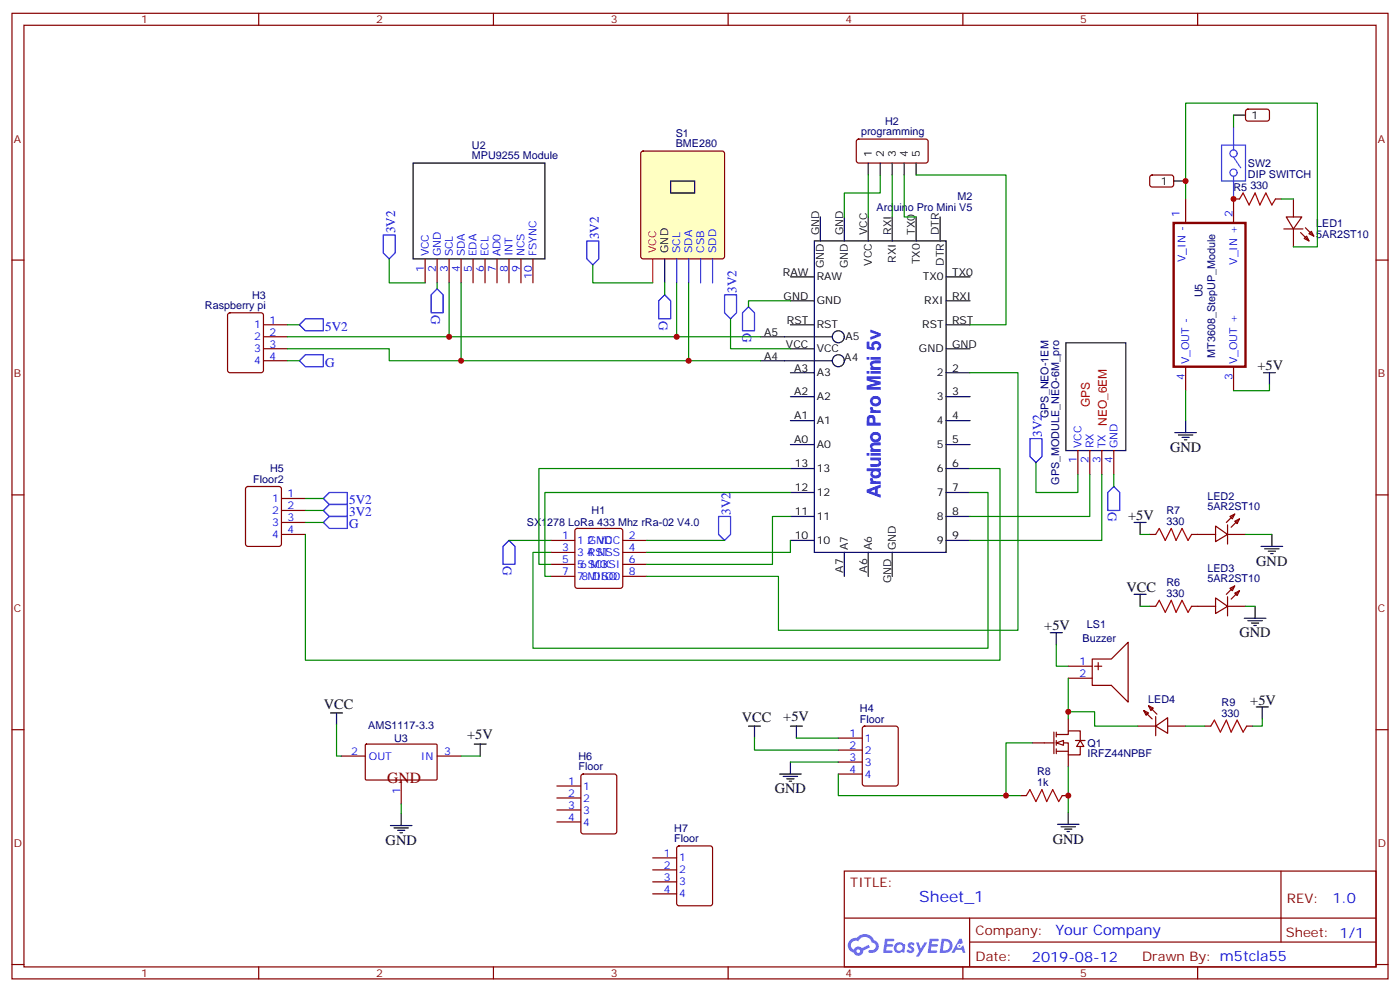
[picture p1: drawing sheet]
<svg xmlns="http://www.w3.org/2000/svg" width="412mm" height="292mm" viewBox="0 0 412 292" stroke-linecap="round" stroke-linejoin="round" font-family="sans-serif">
<g fill="none" stroke="#870000" stroke-width=".35">
<path d="M3.5 3.9h405.4v284.4h-405.4zM7.1 7.4h398.2v277.3h-398.2zM76.2 3.9v3.5M145.3 3.9v3.5M214.5 3.9v3.5M283.6 3.9v3.5M352.8 3.9v3.5M3.5 76.6h3.6M405.3 76.6h3.6M3.5 145.7h3.6M405.3 145.7h3.6M3.5 214.9h3.6"/>
<path d="M405.3 214.9h3.6M248.7 256.5h156.6v28.2h-156.6zM377.3 256.5v20.9M248.7 270.4h156.5M285.6 277.4h119.6M285.6 270.4v14.1M3.5 284h3.6M76.2 284.7v3.6M145.3 284.7v3.6M214.5 284.7v3.6M283.6 284.7v3.6M352.8 284.7v3.6"/>
<path d="M405.3 284h3.6"/>
</g>
<g fill="#5487ff">
<path d="M267.7 277.7a1.22 1.22 0 0 1 1.7 .2l-.4 .6a.47 .47 0 0 0-.3-.4 .47 .47 0 0 0-.5 .2l.1 .2a1.14 1.14 0 0 1 .8 1.8 1.14 1.14 0 0 1-1.9 0l-.2-.2 .5-.6 .7 .5a.29 .29 0 0 0 .3-.3 .29 .29 0 0 0-.2-.3 1.04 1.04 0 0 1-.6-1.7z"/>
<path d="M260.7 276.4h2.4l.3 .2-.2 .5-1.8 .1-.1 .8h1.5l.3 .4-.3 .4h-1.6l-.2 1.1h1.7l.2 .3-.2 .3-2.6 .1z"/>
<path d="M273.8 276.4h2.4l.3 .2-.1 .5-1.8 .1-.2 .8h1.6l.3 .4-.4 .4h-1.6l-.1 1.1h1.7l.2 .3-.2 .3-2.6 .1z"/>
<path d="M282.6 276.4h.7l.3 1.3-.6 .3a.69 .69 0 0 0-1 .3 .69 .69 0 0 0 .4 .9 .69 .69 0 0 0 .9-.6l.5-.2 .6 2.2h-.8l-.2-.9h-1.8l-.5 .9h-.8z"/>
<path d="M269.8 277.5h.8l.6 1.8 1.1-1.8h.9l-2.6 4.2h-.8l.9-1.5z"/>
<path d="M277.4 276.4l-.6 4.2h1.3a2.11 2.11 0 0 0 2.5-2.1 2.11 2.11 0 0 0-2.5-2.1zM278.1 277.2a1.39 1.39 0 0 1 1.7 1.4 1.39 1.39 0 0 1-1.8 1.3h-.3z"/>
<path d="M263.7 278.1a1.54 1.54 0 0 0-.1 2.1 1.54 1.54 0 0 0 2.2 .1l.6 .3 .3-2.3-.2-.3h-.4a1.49 1.49 0 0 0-2.4 .1zM264 279.1a.94 .94 0 0 1 1.8 0 .94 .94 0 0 1-1.8 0z"/>
<path d="M250.4 276.8a2.18 2.18 0 0 0 1.1 3.7 1.44 1.44 0 0 0 1.6 .9 1.44 1.44 0 0 0 1.2-1.4l2-1-.5-.8-1.9 1a1.47 1.47 0 0 0-2.4 .4 1.39 1.39 0 0 1-.7-1.9 1.39 1.39 0 0 1 2-.5 2.12 2.12 0 0 1 2.2-1.3 2.12 2.12 0 0 1 1.9 1.7 1.14 1.14 0 0 1 1.1 1.4 1.14 1.14 0 0 1-1.7 .7 .43 .43 0 0 0-.5 .4 .43 .43 0 0 0 .4 .5 1.98 1.98 0 0 0 2.5-1.2 1.98 1.98 0 0 0-1.2-2.6 3.1 3.1 0 0 0-5.3-.6l-.9 .1zM252.3 280.1a.55 .55 0 0 1 1.1 0 .55 .55 0 0 1-1.1 0z"/>
<circle cx="282.6" cy="278.5" r=".26"/>
</g>
<g fill="none" stroke="#000" stroke-width=".35">
<path d="M239.9 70.9h38.8v91.8h-38.8zM241.7 63.9v7M248.7 63.9v7M255.8 63.9v7M262.8 63.9v7M269.9 63.9v7M276.9 63.9v7M224 99.2h21.2M232.8 81.5h7.1M232.8 88.6h7.1M232.8 95.6h7.1M278.7 81.5h7.1"/>
<path d="M278.7 88.6h7.1M278.7 95.6h7.1M224 106.2h21.2M232.8 102.7h7.1M232.8 109.7h7.1M232.8 116.8h7.1M278.7 102.7h7.1M278.7 109.7h7.1M278.7 116.8h7.1M232.8 123.9h7.1M232.8 130.9h7.1M232.8 138h7.1"/>
<path d="M278.7 123.9h7.1M278.7 130.9h7.1M278.7 138h7.1M232.8 145h7.1M232.8 152.1h7.1M232.8 159.1h7.1M278.7 145h7.1M278.7 152.1h7.1M278.7 159.1h7.1M248.7 162.7v7M255.8 162.7v7M262.8 162.7v7"/>
<circle cx="246.9" cy="99.2" r="1.76"/>
<circle cx="246.9" cy="106.2" r="1.76"/>
</g>
<path d="M189 44.7l.4-.2h23.3l.5 .2 .2 .5v30.3l-.2 .5-.5 .2h-23.3l-.5-.2-.2-.5v-30.3z" fill="#ffffc2" stroke="#870000" stroke-width=".35"/>
<path d="M363.4 33.9h3.5M197.6 53.3h7v3.5h-7zM345.7 53.3h3.5M195.8 76.2v7.1" fill="none" stroke="#000" stroke-width=".35"/>
<path d="M192.3 76.2v7.1" fill="none" stroke="#f00" stroke-width=".35"/>
<path d="M199.3 76.2v7.1M202.8 76.2v7.1M206.4 76.2v7.1M209.9 76.2v7.1" fill="none" stroke="#00f" stroke-width=".35"/>
<g fill="none" stroke="#870000" stroke-width=".35">
<path d="M367.1 32.3l.5-.2 5.9 .1 .4 .6v2.4l-.7 .5-5.9-.1-.4-.6v-2.2zM338.9 51.7l.5-.2 5.9 .1 .4 .6v2.4l-.7 .5-5.9-.1-.4-.6v-2.2zM349.2 58.6v7.1M365.1 58.6h-1.7v7.1M375.7 58.6h1.8M381 58.6v5.3M378.2 67.4h5.6M378.9 63.9h4.6l-2.5 3.5zM381 67.4v5.3M383.1 68.5l2.5 2.4M384.2 70.2l.7-.7 .7 1.4zM384.5 67.1l2.5 2.4"/>
<path d="M385.6 68.8l.7-.7 .7 1.4zM349.2 108v7M363.4 108v7M162.3 159.1h7M169.6 155.8l.4-.2h12.7l.5 .2 .2 .5v16.2l-.2 .5-.5 .2h-12.7l-.5-.2-.2-.5v-16.2zM183.4 159.1h7.1M338.7 157.4h1.7M351 157.4h7.1M358.1 154.9l3.5 2.5-3.5 2.1zM361.6 154.6v5.6M361.6 157.4h5.3M362.3 152.1l1.4-.7-.7 1.4z"/>
<path d="M363.7 153.5l1.4-.7-.7 1.4zM363.7 151.4l-2.5 2.4M365.1 152.8l-2.4 2.5M162.3 162.7h7M162.3 166.2h7M162.3 169.7h7M183.4 162.7h7.1M183.4 166.2h7.1M183.4 169.7h7.1M338.7 178.5h1.7M351 178.5h7.1M358.1 176.1l3.5 2.4-3.5 2.2z"/>
<path d="M361.6 175.7v5.7M361.6 178.5h5.3M362.3 173.2l1.4-.7-.7 1.5zM363.7 174.7l1.4-.7-.7 1.4zM363.7 172.5l-2.5 2.5M365.1 174l-2.4 2.4M314.7 196.2h7M314.7 199.7h7M321.7 194.1h5.7l4.9-5v17.7l-4.9-5h-5.7zM322.4 196.2h2.2M323.5 195.1v2.1M307.6 218.8h2.8"/>
<path d="M310.4 215.6v6.3M311.1 216.3h3.6v-1.1h3.5v2.9M311.1 218.8h3.6v3.5h3.5v-2.5M311.1 215.6v1.4M311.1 218.1v1.4M316.8 218.1h2.8M335.1 213.8h5.3M336.9 209.2l1.4 .7-.7 .7zM336.9 209.2l2.5 2.5M338.3 207.8l1.4 .7-.7 .7zM338.3 207.8l2.5 2.5M340.4 213.8l3.6-2.5v4.6z"/>
<path d="M340.4 211v5.6M344 213.8h5.2M354.9 213.8h1.8M367.2 213.8h1.8M300.6 234.3h1.7M311.1 221.2h3.6M311.1 220.5v1.4M312.9 234.3h1.8"/>
</g>
<path d="M345.7 65.7h21.2v42.3h-21.2z" fill="none" stroke="#900" stroke-width=".71"/>
<g fill="none" stroke="#06f" stroke-width=".35">
<path d="M363.4 37.4v6.7M359.8 42.7h7.1v10.6h-7.1zM363.4 46.2l2.1 3.2M363.4 51.9v6.7"/>
<circle cx="363.4" cy="45.2" r="1.06"/>
<circle cx="363.4" cy="50.8" r="1.06"/>
</g>
<path d="M365.1 58.6l1.1-1.8 1.7 3.6 1.8-3.6 1.4 3.6 1.8-3.6 1.7 3.6 1.1-1.8M340.4 157.4l1.1-1.8 1.8 3.5 1.7-3.5 1.4 3.5 1.8-3.5 1.8 3.5 1-1.7M340.4 178.5l1.1-1.7 1.8 3.5 1.7-3.5 1.4 3.5 1.8-3.5 1.8 3.5 1-1.8M356.7 213.8l1-1.7 1.8 3.5 1.7-3.5 1.5 3.5 1.7-3.5 1.8 3.5 1-1.8M302.3 234.3l1.1-1.8 1.8 3.5 1.7-3.5 1.4 3.5 1.8-3.5 1.8 3.5 1-1.7" fill="none" stroke="#a10000" stroke-width=".35"/>
<g fill="#fff" stroke="#870000" stroke-width=".35">
<path d="M311.1 218.8l2.2-.7v1.4z"/>
<path d="M318.2 218.1l1.1 1.7h-2.2z"/>
</g>
<g fill="none" stroke="#870000" stroke-width=".35">
<path d="M252.5 41.2l.4-.2h20.1l.4 .7-.1 5.9-.6 .4-20-.1-.5-.6v-5.6zM125.2 76.2v7.1M128.8 76.2v7.1M132.3 76.2v7.1M135.8 76.2v7.1M139.3 76.2v7.1M142.9 76.2v7.1M146.4 76.2v7.1M149.9 76.2v7.1M153.5 76.2v7.1M157 76.2v7.1M67.3 92.3l.4-.2h9.2l.7 .4v16.5l-.5 .7h-9.4l-.6-.4-.1-16.5z"/>
<path d="M77.6 95.6h7.1M77.6 99.2h7.1M77.6 102.7h7.1M77.6 106.2h7.1M317.5 132.7v7M321 132.7v7M324.6 132.7v7M328.1 132.7v7M72.6 143.5l.4-.2h9.2l.6 .4 .1 16.5-.5 .6-9.4 .1-.6-.5-.1-16.4zM82.9 146.8h7.1M82.9 150.3h7.1M82.9 153.8h7.1"/>
<path d="M82.9 157.4h7.1M107.7 219.3l.2-.2 20.7 .1 .2 .3-.1 10-.3 .2-20.6-.1-.2-.3zM246.9 217.3h7.1M254.2 214l.5-.2h9.2l.6 .4 .1 16.6-.5 .6-9.4 .1-.6-.5-.1-16.5zM304.1 218.8h3.5M314.7 211.7v3.5M100.5 222.6h7.1M118.2 229.7v7M128.8 222.6h7M164 231.5h7.1M164 235h7.1M164 238.5h7.1"/>
<path d="M171.3 228.1l.5-.2h9.2l.6 .5 .1 16.5-.5 .6-9.4 .1-.6-.5-.1-16.5zM246.9 220.9h7.1M246.9 224.4h7.1M246.9 227.9h7.1M314.7 222.3v3.5M164 242h7.1M192.3 252.6h7M192.3 256.2h7M192.3 259.7h7M199.6 249.3l.4-.2h9.2l.6 .4 .1 16.5-.5 .7h-9.4l-.6-.4-.1-16.5zM192.3 263.2h7"/>
</g>
<g fill="none" stroke="#000" stroke-width=".35">
<path d="M121.7 48h38.8v28.2h-38.8zM255.8 48v3.5M259.3 48v3.5M262.8 48v3.5M266.3 48v3.5M269.9 48v3.5M314 100.9h17.6v31.8h-17.6zM372.2 109.7h3.5M373.9 109.7v3.6M346.1 127.4h6.3M347.1 128.1h4.3M348.2 128.8h2.1"/>
<path d="M348.9 129.5h.7M349.2 123.9v3.5M334.1 153.8h3.5M335.8 153.8v3.6M374.6 157.4v3.5M334.1 175h3.5M335.8 175v3.5M369.7 178.5v3.6M371.5 160.9h6.3M372.5 161.6h4.3M373.6 162.3h2.1M374.3 163h.7"/>
<path d="M309.4 186.3h3.5M311.1 186.3v3.5M366.5 182.1h6.4M367.6 182.8h4.2M368.7 183.5h2.1M369.4 184.2h.7M97.4 209.9h3.5M99.1 209.9v3.6M139.7 219.1h3.5M141.5 219.1v3.5M220.5 213.8h3.5M222.2 213.8v3.5"/>
<path d="M232.8 213.8h3.6M234.6 213.8v3.5M370.1 208.2h3.5M371.8 208.2v3.5M118.2 239.6v3.5M229.7 227.9h6.3M230.7 228.6h4.2M231.8 229.3h2.1M232.5 230h.7M232.8 224.4v3.5M314.7 239.2v3.5M115 243.1h6.4"/>
<path d="M116.1 243.8h4.2M117.1 244.5h2.1M117.8 245.2h.7M311.5 242.7h6.4M312.6 243.5h4.2M313.6 244.2h2.1M314.3 244.9h.7"/>
</g>
<g fill="none" stroke="#00f" stroke-width=".35">
<path d="M112.9 69.2h3.5v5.3l-1.7 1.7-1.8-1.7zM172.9 70.9h3.5v5.3l-1.8 1.8-1.7-1.8zM90 93.9h5.2v3.5h-5.2l-1.8-1.8zM127 86.8l1.8-1.7 1.7 1.7v5.3h-3.5zM194 88.6l1.8-1.8 1.8 1.8v5.3h-3.6zM213.4 86.8h3.6v5.3l-1.8 1.8-1.8-1.8zM218.7 92.1l1.8-1.8 1.7 1.8v5.3h-3.5zM90 104.5h5.2v3.5h-5.2l-1.8-1.8zM303.4 129.2h3.5v5.2l-1.7 1.8-1.8-1.8zM95.2 146.8l1.8-1.8h5.3v3.6h-5.3zM97 148.6h5.3v3.5h-5.3l-1.8-1.8zM97 152.1h5.3v3.5h-5.3l-1.8-1.8z"/>
<path d="M211.7 152.1h3.5v5.3l-1.8 1.7-1.7-1.7zM326.3 145l1.8-1.7 1.7 1.7v5.3h-3.5zM148.2 160.9l1.7-1.8 1.8 1.8v5.3h-3.5z"/>
</g>
<g fill="none" stroke="#008700" stroke-width=".35">
<path d="M363.4 33.9v3.5M255.8 51.5v12.4M259.3 51.5v5.3h-10.6v7.1M262.8 51.5v12.4M266.3 51.5v12.4h3.6M269.9 51.5h26.4v44.1h-10.5M349.2 58.6v-28.2h38.9v42.3h-7.1M377.5 58.6h3.5M114.7 76.2v7.1h10.5M174.6 78v5.3h17.7M84.7 95.6h3.5M84.7 99.2h139.3"/>
<path d="M128.8 83.3v1.8M132.3 83.3v15.9M135.8 83.3v22.9M195.8 83.3v3.5M199.3 83.3v15.9M202.8 83.3v22.9M215.2 93.9v8.8h17.6M232.8 88.6h-12.3v1.7M84.7 102.7h30v3.5h109.3M84.7 106.2h3.5M285.8 109.7h14.1v75.9h-70.6v-15.9h-38.8M349.2 115v8.9"/>
<path d="M373.9 113.3v1.7h-10.5M232.8 138h-74.1v28.2h3.6M285.8 138h8.8v56.4h-204.6v-37M305.2 136.2v8.8h12.3v-5.3M321 139.7v12.4h-35.2M324.6 139.7v19.4h-38.8M328.1 139.7v3.6M90 146.8h5.2M90 150.3h5.2M90 153.8h5.2M149.9 159.1h12.4M190.5 159.1h22.9"/>
<path d="M232.8 159.1v3.6h-42.3M232.8 152.1h-5.3v14.1h-37M232.8 145h-72.3v24.7h1.8M285.8 145h5.2v45.9h-134v-28.2h5.3M335.8 157.4h2.9M366.9 157.4h7.7M335.8 178.5h2.9M366.9 178.5h2.8M311.1 189.8v6.4h3.6M314.7 199.7v12M99.1 213.5v9.1h1.4M222.2 217.3v3.6h24.7"/>
<path d="M234.6 217.3h12.3M304.1 218.8h-7.8v15.5h4.3M314.7 209.6h7.7v4.2h12.7M349.2 213.8h5.7M371.8 211.7v2.1h-2.8M118.2 236.7v2.9M135.8 222.6h5.7M232.8 224.4h14.1M246.9 227.9v6.4h49.4M314.7 225.8v13.4"/>
</g>
<g fill="#c00">
<circle cx="314.7" cy="209.6" r=".88"/>
<circle cx="314.7" cy="234.3" r=".88"/>
<circle cx="363.4" cy="58.6" r=".88"/>
<circle cx="349.3" cy="53.3" r=".88"/>
<circle cx="132.3" cy="99.2" r=".88"/>
<circle cx="202.8" cy="106.2" r=".88"/>
<circle cx="199.3" cy="99.2" r=".88"/>
<circle cx="135.8" cy="106.2" r=".88"/>
<circle cx="296.3" cy="234.3" r=".88"/>
</g>
<text font-size="5.6" fill="#00f" x="259.5" y="146.6" transform="rotate(-90 259.5 146.6)">Arduino Pro Mini 5v</text>
<text font-size="4.6" fill="#800" x="114.1" y="230.5">GND</text>
<text font-size="4.6" fill="#00f" x="270.8" y="265.5">Sheet_1</text>
<g font-size="4.2">
<text x="370.4" y="109">+5V</text>
<text x="344.7" y="133">GND</text>
<text x="332.3" y="153.1">+5V</text>
<text x="370.1" y="166.5">GND</text>
<text x="331.8" y="174.4">VCC</text>
<text x="307.6" y="185.6">+5V</text>
<text x="365.1" y="187.7">GND</text>
<text x="95.4" y="208.9">VCC</text>
<text x="368.3" y="207.5">+5V</text>
<text x="218.5" y="212.7">VCC</text>
<text x="230.7" y="212.4">+5V</text>
<text x="137.6" y="217.7">+5V</text>
<text x="228.2" y="233.6">GND</text>
<text x="113.6" y="248.7">GND</text>
<text x="310.1" y="248.4">GND</text>
</g>
<g font-size="4.2" fill="#00f">
<text x="392.5" y="265.8">1.0</text>
<text x="310.9" y="275.3">Your Company</text>
<text x="304" y="283.1">2019-08-12</text>
</g>
<g font-size="3.9" fill="#00f">
<text x="116.4" y="68.7" transform="rotate(-90 116.4 68.7)">3V2</text>
<text x="176.4" y="70.4" transform="rotate(-90 176.4 70.4)">3V2</text>
<text x="217" y="86.3" transform="rotate(-90 217 86.3)">3V2</text>
<text x="127" y="92.6" transform="rotate(90 127 92.6)">G</text>
<text x="194" y="94.4" transform="rotate(90 194 94.4)">G</text>
<text x="95.8" y="97.4">5V2</text>
<text x="218.7" y="97.9" transform="rotate(90 218.7 97.9)">G</text>
<text x="95.8" y="108">G</text>
<text x="306.9" y="128.6" transform="rotate(-90 306.9 128.6)">3V2</text>
<text x="102.8" y="148.6">5V2</text>
<text x="102.8" y="152.1">3V2</text>
<text x="102.8" y="155.6">G</text>
<text x="215.2" y="151.6" transform="rotate(-90 215.2 151.6)">3V2</text>
<text x="326.3" y="150.8" transform="rotate(90 326.3 150.8)">G</text>
<text x="148.2" y="166.7" transform="rotate(90 148.2 166.7)">G</text>
</g>
<g font-size="3.9" fill="#800">
<text x="250.5" y="261.1">TITLE:</text>
<text x="379.1" y="265.8">REV:</text>
<text x="287.4" y="275.3">Company:</text>
<text x="378.7" y="275.9">Sheet: 1/1</text>
<text x="287.4" y="283">Date:</text>
<text x="336.4" y="283.1">Drawn By: m5tcla55</text>
</g>
<text font-size="3.5" fill="#f00" x="321" y="119.8" transform="rotate(-90 321 119.8)">GPS</text>
<g font-size="3.2" fill="#800">
<text x="41.6" y="6.9">1</text>
<text x="110.8" y="6.9">2</text>
<text x="179.9" y="6.9">3</text>
<text x="249.1" y="6.9">4</text>
<text x="318.2" y="6.9">5</text>
<text x="4.1" y="42">A</text>
<text x="405.9" y="42">A</text>
<text x="4.1" y="111.2">B</text>
<text x="405.9" y="111.2">B</text>
<text x="4.1" y="180.3">C</text>
<text x="405.9" y="180.3">C</text>
<text x="4.1" y="249.4">D</text>
<text x="405.9" y="249.4">D</text>
<text x="41.6" y="287.7">1</text>
<text x="110.8" y="287.7">2</text>
<text x="179.9" y="287.7">3</text>
<text x="249.1" y="287.7">4</text>
<text x="318.2" y="287.7">5</text>
</g>
<g font-size="3.2">
<text x="368.7" y="35">1</text>
<text x="256.8" y="46.2" transform="rotate(-90 256.8 46.2)">1</text>
<text x="260.3" y="46.2" transform="rotate(-90 260.3 46.2)">2</text>
<text x="263.9" y="46.2" transform="rotate(-90 263.9 46.2)">3</text>
<text x="267.4" y="46.2" transform="rotate(-90 267.4 46.2)">4</text>
<text x="270.9" y="46.2" transform="rotate(-90 270.9 46.2)">5</text>
<text x="341.9" y="54.4">1</text>
<text x="241.3" y="69.2" transform="rotate(-90 241.3 69.2)">GND</text>
<text x="248.4" y="69.2" transform="rotate(-90 248.4 69.2)">GND</text>
<text x="255.4" y="69.2" transform="rotate(-90 255.4 69.2)">VCC</text>
<text x="262.5" y="69.2" transform="rotate(-90 262.5 69.2)">RXI</text>
<text x="269.5" y="69.2" transform="rotate(-90 269.5 69.2)">TX0</text>
<text x="276.6" y="69.2" transform="rotate(-90 276.6 69.2)">DTR</text>
<text x="196.8" y="74.5" transform="rotate(-90 196.8 74.5)">GND</text>
<text x="263.9" y="77.4" transform="rotate(-90 263.9 77.4)">RXI</text>
<text x="270.9" y="77.8" transform="rotate(-90 270.9 77.8)">TX0</text>
<text x="230.6" y="81.2">RAW</text>
<text x="240.6" y="82.6">RAW</text>
<text x="242.7" y="78.9" transform="rotate(-90 242.7 78.9)">GND</text>
<text x="249.8" y="78.9" transform="rotate(-90 249.8 78.9)">GND</text>
<text x="256.8" y="78.2" transform="rotate(-90 256.8 78.2)">VCC</text>
<text x="271.8" y="82.6">TX0</text>
<text x="278" y="78.3" transform="rotate(-90 278 78.3)">DTR</text>
<text x="280.5" y="81.2">TX0</text>
<text x="230.8" y="88.2">GND</text>
<text x="240.6" y="89.6">GND</text>
<text x="272.3" y="89.6">RXI</text>
<text x="280.5" y="88.2">RXI</text>
<text x="231.8" y="95.3">RST</text>
<text x="280.5" y="95.3">RST</text>
<text x="225.1" y="98.8">A5</text>
<text x="240.6" y="96.7">RST</text>
<text x="249.1" y="100.2">A5</text>
<text x="271.7" y="96.7">RST</text>
<text x="225.1" y="105.9">A4</text>
<text x="231.5" y="102.3">VCC</text>
<text x="240.6" y="103.8">VCC</text>
<text x="248.7" y="106.2">A4</text>
<text x="270.7" y="103.8">GND</text>
<text x="280.5" y="102.3">GND</text>
<text x="233.9" y="109.4">A3</text>
<text x="240.6" y="110.8">A3</text>
<text x="276" y="110.8">2</text>
<text x="280.5" y="109.4">2</text>
<text x="233.9" y="116.5">A2</text>
<text x="240.6" y="117.9">A2</text>
<text x="276" y="117.9">3</text>
<text x="280.5" y="116.5">3</text>
<text x="233.9" y="123.5">A1</text>
<text x="240.6" y="124.9">A1</text>
<text x="276" y="124.9">4</text>
<text x="280.5" y="123.5">4</text>
<text x="233.9" y="130.6">A0</text>
<text x="240.6" y="132">A0</text>
<text x="276" y="132">5</text>
<text x="280.5" y="130.6">5</text>
<text x="234.1" y="137.6">13</text>
<text x="280.5" y="137.6">6</text>
<text x="240.6" y="139">13</text>
<text x="276" y="139">6</text>
<text x="234.1" y="144.7">12</text>
<text x="240.6" y="146.1">12</text>
<text x="276" y="146.1">7</text>
<text x="280.5" y="144.7">7</text>
<text x="234.1" y="151.7">11</text>
<text x="240.6" y="153.1">11</text>
<text x="276" y="153.1">8</text>
<text x="280.5" y="151.7">8</text>
<text x="234.1" y="158.8">10</text>
<text x="240.6" y="160.2">10</text>
<text x="249.8" y="162" transform="rotate(-90 249.8 162)">A7</text>
<text x="256.8" y="162" transform="rotate(-90 256.8 162)">A6</text>
<text x="263.9" y="162" transform="rotate(-90 263.9 162)">GND</text>
<text x="276" y="160.2">9</text>
<text x="280.5" y="158.8">9</text>
<text x="248.4" y="168.6" transform="rotate(-90 248.4 168.6)">A7</text>
<text x="255.4" y="168.6" transform="rotate(-90 255.4 168.6)">A6</text>
<text x="262.5" y="171.7" transform="rotate(-90 262.5 171.7)">GND</text>
</g>
<g font-size="3.2" fill="#000080">
<text x="199.1" y="40.3">S1</text>
<text x="253.6" y="39.7">programming</text>
<text x="260.7" y="36.7">H2</text>
<text x="139" y="47">MPU9255 Module</text>
<text x="139" y="43.8">U2</text>
<text x="199.1" y="43.4">BME280</text>
<text x="367.6" y="52.3">DIP SWITCH</text>
<text x="367.6" y="49.1">SW2</text>
<text x="282" y="59">M2</text>
<text x="363.4" y="56.3">R5</text>
<text x="368.3" y="55.8">330</text>
<text x="258.2" y="62.1">Arduino Pro Mini V5</text>
<text x="387.7" y="70">5AR2ST10</text>
<text x="387.7" y="66.8">LED1</text>
<text x="74.3" y="87.9">H3</text>
<text x="354.3" y="87.6" transform="rotate(-90 354.3 87.6)">U5</text>
<text x="60.4" y="91.1">Raspberry pi</text>
<text x="357.9" y="105.4" transform="rotate(-90 357.9 105.4)">MT3608_StepUP_Module</text>
<text x="308.8" y="123.2" transform="rotate(-90 308.8 123.2)">GPS_NEO-1EM</text>
<text x="74.6" y="142.2">Floor2</text>
<text x="79.5" y="139">H5</text>
<text x="312" y="142.8" transform="rotate(-90 312 142.8)">GPS_MODULE_NEO-6M_pro</text>
<text x="355.7" y="147.2">LED2</text>
<text x="155.2" y="155">SX1278 LoRa 433 Mhz rRa-02 V4.0</text>
<text x="174.3" y="151.4">H1</text>
<text x="343.6" y="154.6">330</text>
<text x="343.6" y="151.4">R7</text>
<text x="355.7" y="150.3">5AR2ST10</text>
<text x="343.6" y="172.5">R6</text>
<text x="355.7" y="171.5">5AR2ST10</text>
<text x="355.7" y="168.4">LED3</text>
<text x="343.6" y="175.7">330</text>
<text x="320.2" y="185">LS1</text>
<text x="318.9" y="189">Buzzer</text>
<text x="253.3" y="209.6">H4</text>
<text x="338.3" y="207">LED4</text>
<text x="359.8" y="207.9">R9</text>
<text x="108.5" y="214.7">AMS1117-3.3</text>
<text x="253.3" y="212.8">Floor</text>
<text x="359.8" y="211">330</text>
<text x="116.1" y="218.6">U3</text>
<text x="320.3" y="219.9">Q1</text>
<text x="170.4" y="226.9">Floor</text>
<text x="170.4" y="223.7">H6</text>
<text x="320.3" y="223">IRFZ44NPBF</text>
<text x="305.5" y="231.5">1k</text>
<text x="305.5" y="228.3">R8</text>
<text x="198.6" y="244.9">H7</text>
<text x="198.6" y="248">Floor</text>
</g>
<g font-size="3.2" fill="#00f">
<text x="347.5" y="63.9" transform="rotate(-90 347.5 63.9)">1</text>
<text x="363" y="63.9" transform="rotate(-90 363 63.9)">2</text>
<text x="126.3" y="75.5" transform="rotate(-90 126.3 75.5)">VCC</text>
<text x="129.8" y="75.5" transform="rotate(-90 129.8 75.5)">GND</text>
<text x="133.3" y="75.5" transform="rotate(-90 133.3 75.5)">SCL</text>
<text x="136.9" y="75.5" transform="rotate(-90 136.9 75.5)">SDA</text>
<text x="140.4" y="75.5" transform="rotate(-90 140.4 75.5)">EDA</text>
<text x="143.9" y="75.5" transform="rotate(-90 143.9 75.5)">ECL</text>
<text x="147.5" y="75.5" transform="rotate(-90 147.5 75.5)">AD0</text>
<text x="151" y="75.5" transform="rotate(-90 151 75.5)">INT</text>
<text x="154.5" y="75.5" transform="rotate(-90 154.5 75.5)">NCS</text>
<text x="158" y="75.5" transform="rotate(-90 158 75.5)">FSYNC</text>
<text x="200.4" y="74.5" transform="rotate(-90 200.4 74.5)">SCL</text>
<text x="203.9" y="74.5" transform="rotate(-90 203.9 74.5)">SDA</text>
<text x="207.4" y="74.5" transform="rotate(-90 207.4 74.5)">CSB</text>
<text x="211" y="74.5" transform="rotate(-90 211 74.5)">SDD</text>
<text x="349.2" y="77.2" transform="rotate(-90 349.2 77.2)">V_IN -</text>
<text x="364.4" y="78" transform="rotate(-90 364.4 78)">V_IN +</text>
<text x="124.9" y="80" transform="rotate(-90 124.9 80)">1</text>
<text x="128.4" y="80" transform="rotate(-90 128.4 80)">2</text>
<text x="131.9" y="80" transform="rotate(-90 131.9 80)">3</text>
<text x="135.5" y="80" transform="rotate(-90 135.5 80)">4</text>
<text x="139" y="80" transform="rotate(-90 139 80)">5</text>
<text x="142.5" y="80" transform="rotate(-90 142.5 80)">6</text>
<text x="146" y="80" transform="rotate(-90 146 80)">7</text>
<text x="149.6" y="80" transform="rotate(-90 149.6 80)">8</text>
<text x="153.1" y="80" transform="rotate(-90 153.1 80)">9</text>
<text x="156.6" y="82" transform="rotate(-90 156.6 82)">10</text>
<text x="79.4" y="95.3">1</text>
<text x="74.9" y="96.7">1</text>
<text x="74.9" y="100.2">2</text>
<text x="79.4" y="98.8">2</text>
<text x="74.9" y="103.8">3</text>
<text x="74.9" y="107.3">4</text>
<text x="79.4" y="102.3">3</text>
<text x="79.4" y="105.9">4</text>
<text x="350.3" y="107.3" transform="rotate(-90 350.3 107.3)">V_OUT -</text>
<text x="364.4" y="107.3" transform="rotate(-90 364.4 107.3)">V_OUT +</text>
<text x="348.9" y="111.8" transform="rotate(-90 348.9 111.8)">4</text>
<text x="363" y="111.8" transform="rotate(-90 363 111.8)">3</text>
<text x="318.6" y="132" transform="rotate(-90 318.6 132)">VCC</text>
<text x="322.1" y="132" transform="rotate(-90 322.1 132)">RX</text>
<text x="325.6" y="132" transform="rotate(-90 325.6 132)">TX NEO_6EM</text>
<text x="329.1" y="132" transform="rotate(-90 329.1 132)">GND</text>
<text x="317.1" y="136.5" transform="rotate(-90 317.1 136.5)">1</text>
<text x="320.7" y="136.5" transform="rotate(-90 320.7 136.5)">2</text>
<text x="324.2" y="136.5" transform="rotate(-90 324.2 136.5)">3</text>
<text x="327.7" y="136.5" transform="rotate(-90 327.7 136.5)">4</text>
<text x="80.2" y="147.8">1</text>
<text x="84.7" y="146.4">1</text>
<text x="84.7" y="150">2</text>
<text x="80.2" y="151.4">2</text>
<text x="80.2" y="154.9">3</text>
<text x="84.7" y="153.5">3</text>
<text x="80.2" y="158.4">4</text>
<text x="84.7" y="157">4</text>
<text x="165.6" y="158.8">1</text>
<text x="170" y="160.2">1 GND</text>
<text x="173" y="160.2">2 VCC</text>
<text x="185.2" y="158.8">2</text>
<text x="165.6" y="162.3">3</text>
<text x="165.6" y="165.8">5</text>
<text x="170" y="163.7">3 RST</text>
<text x="170" y="167.3">5 SCK</text>
<text x="170.9" y="167.3">6 MOSI</text>
<text x="172.9" y="163.7">4 NSS</text>
<text x="185.2" y="162.3">4</text>
<text x="185.2" y="165.8">6</text>
<text x="165.6" y="169.4">7</text>
<text x="170" y="170.8">7 MISO</text>
<text x="171.3" y="170.8">8 DIO0</text>
<text x="185.2" y="169.4">8</text>
<text x="318" y="195.8">1</text>
<text x="318" y="199.4">2</text>
<text x="250.2" y="217">1</text>
<text x="250.2" y="220.5">2</text>
<text x="254.7" y="218.4">1</text>
<text x="254.7" y="221.9">2</text>
<text x="103.5" y="222.3">2</text>
<text x="108.7" y="223.7">OUT</text>
<text x="124" y="223.7">IN</text>
<text x="130.9" y="222.3">3</text>
<text x="250.2" y="224">3</text>
<text x="250.2" y="227.6">4</text>
<text x="254.7" y="225.5">3</text>
<text x="117.8" y="233.8" transform="rotate(-90 117.8 233.8)">1</text>
<text x="167.3" y="231.1">1</text>
<text x="171.8" y="232.5">1</text>
<text x="254.7" y="229">4</text>
<text x="167.3" y="234.6">2</text>
<text x="167.3" y="238.2">3</text>
<text x="171.8" y="236">2</text>
<text x="171.8" y="239.6">3</text>
<text x="167.3" y="241.7">4</text>
<text x="171.8" y="243.1">4</text>
<text x="195.5" y="252.3">1</text>
<text x="195.5" y="255.8">2</text>
<text x="200" y="253.7">1</text>
<text x="200" y="257.2">2</text>
<text x="195.5" y="259.3">3</text>
<text x="195.5" y="262.9">4</text>
<text x="200" y="260.7">3</text>
<text x="200" y="264.3">4</text>
</g>
<text font-size="3.2" fill="#f00" x="193.3" y="74.5" transform="rotate(-90 193.3 74.5)">VCC</text>
</svg>
